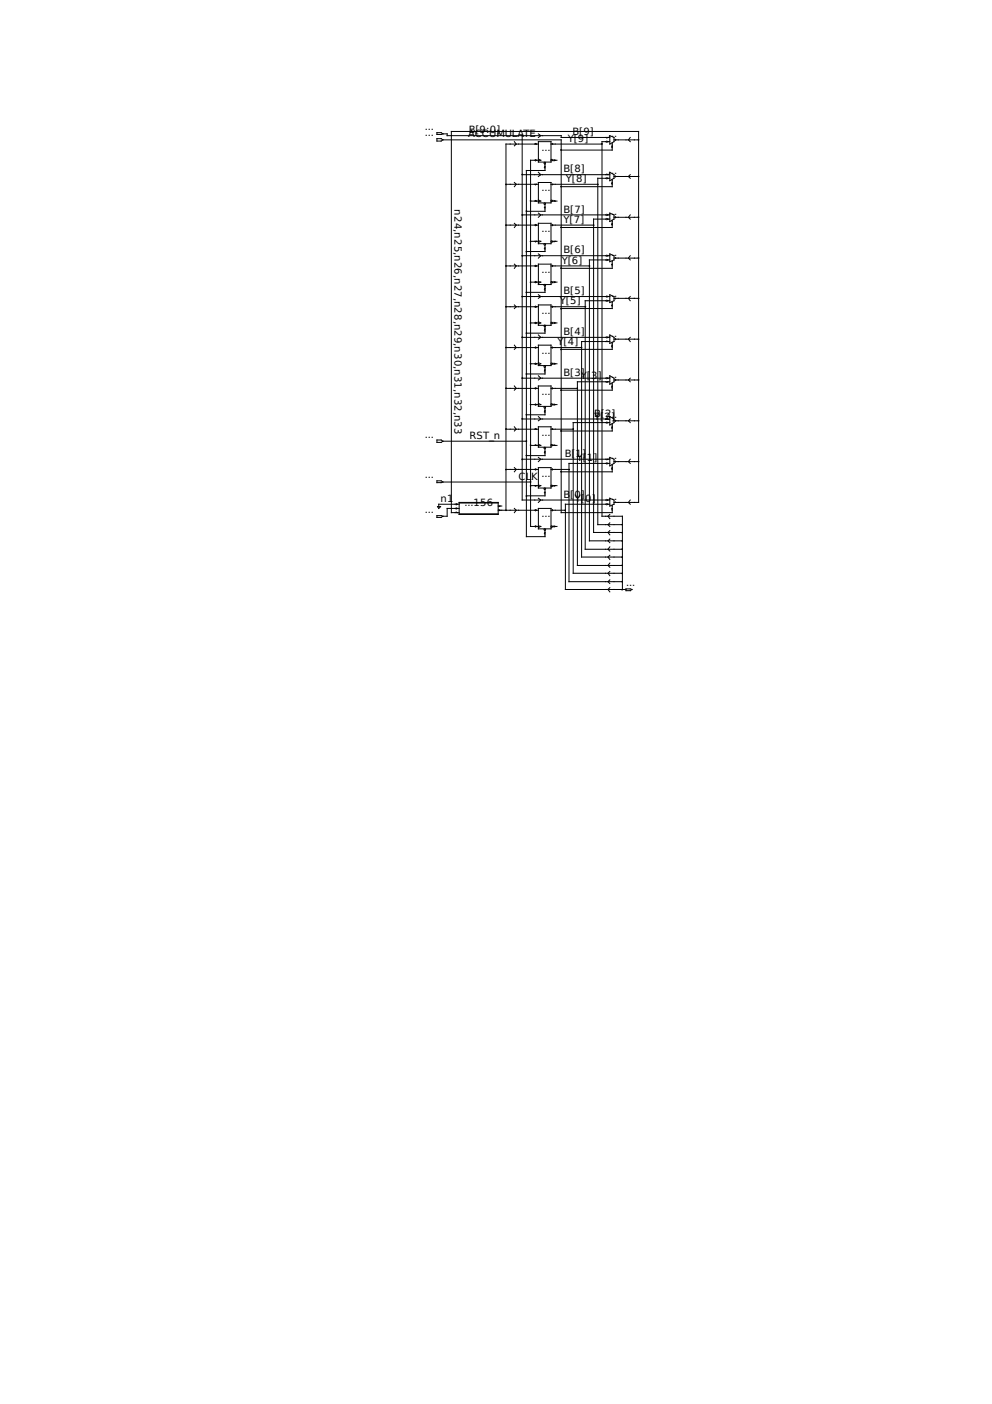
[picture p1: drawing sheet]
<svg xmlns="http://www.w3.org/2000/svg" width="210mm" height="297mm" viewBox="0 0 210 297" stroke-linecap="round" stroke-linejoin="round" font-family="sans-serif">
<g fill="none" stroke="#000" stroke-width=".21">
<path d="M92.5 28.1h.8l.4 .2-1.2 .1zM92.5 29.3h.8l.4 .3-.4 .2h-.8zM93.7 29.6h25v78.9h10.8v-1.6M93.7 28.3h.9v.4h24.1v.4h10.3M107.1 39h6.8M108.8 38.6l.4 .4-.4 .5M108.8 30l.4 .5-.4 .4M110.5 37h18.5M110.5 28.7v77.1h18.5M113.3 33.8l.2 .1-.2 .1M113.3 30.4l.2 .1M113.5 39l-.2 .1"/>
<path d="M113.9 30h2.7v4.3h-2.7zM113.9 38.6h2.7v4.3h-2.7zM113.9 33.7l.5 .2-.5 .1M113.9 28.3l.5 .4-.5 .4M113.9 36.4l.5 .6-.5 .3M113.9 30.5h-6.8v77.5M113.9 33.9h-1.6v77.5h1.6M115.3 34.7v1.4h-3.9v77.4h3.9v-1.4M115.3 35.2l-.1 .2M116.6 39h9.9M116.6 30.5h10.8M116.8 30.4l.2 .1"/>
<path d="M117 33.9h.9M117 39l-.2 .1M117.2 33.8l.3 .1-.3 .1M128.4 29.8l.3 .2-.3 .1M128.4 36.8l.3 .2M128.4 37.6l.3 .1-.3 .1M128.7 29.1l-.3 .1M129 30h-1.6v79.2h4.3v15.5M129 28.7l.9 .4v.9l-.9 .5zM129 36.4l.9 .6v.7l-.9 .5zM129 37.7h-2.5v73.3h5.2M129.5 30.2v1.6h-10.8"/>
<path d="M129.5 38v1.5h-10.8M129.5 30.9l-.1 .2M129.5 38.6l-.1 .3M129.9 29.6h5.2M129.9 37.3h5.2M130.2 29.5l.1 .1-.1 .1M130.2 37.2l.1 .1-.1 .2M133.4 29.1l-.4 .5 .4 .4M133.4 37l-.4 .3 .4 .4M107.1 56.3h6.8M107.1 47.6h6.8M108.8 55.9l.4 .4-.4 .5"/>
<path d="M108.8 47.2l.4 .4-.4 .5M110.5 45.5h18.5M110.5 54.1h18.5M112.3 59.7h1.6M112.3 51.1h1.6M112.3 42.5h1.6M113.3 56.1l.2 .2-.2 .1M113.3 59.6l.2 .1-.2 .1M113.3 42.4l.2 .1M113.3 47.5l.2 .1-.2 .2M113.5 51.1l-.2 .1M113.9 47.2h2.7v4.4h-2.7z"/>
<path d="M113.9 55.9h2.7v4.3h-2.7zM113.9 50.9l.5 .2-.5 .2M113.9 59.6l.5 .1-.5 .2M113.9 42.3l.5 .2-.5 .2M113.9 45.1l.5 .4-.5 .5M113.9 53.7l.5 .4-.5 .5M115.3 43.3v1.4h-3.9M115.3 51.9v1.3h-3.9M115.3 52.5l-.1 .1M115.3 43.8l-.1 .1M116.6 56.3h8.1M116.6 47.6h9"/>
<path d="M116.8 56.1l.2 .2-.2 .1M116.8 47.5l.2 .1-.2 .2M117 59.7h.9M117 51.1h.9M117 42.5h.9M117.2 59.6l.3 .1-.3 .1M117.2 42.4l.3 .1M117.5 51.1l-.3 .1M128.4 45.3l.3 .2-.3 .1M128.4 46.2l.3 .2-.3 .1M128.4 54l.3 .1-.3 .1M128.4 54.9l.3 .1-.3 .1"/>
<path d="M129 45.1l.9 .4v.9l-.9 .5zM129 53.7l.9 .4v.9l-.9 .4zM129 55h-4.3v59.4h7M129 46.4h-3.4v66.2h6.1M129.5 46.6v1.5h-10.8M129.5 55.2v1.6h-10.8M129.5 47.2l-.1 .3M129.5 55.9l-.1 .1M129.9 46h5.2M129.9 54.6h5.2M130.2 45.8l.1 .2-.1 .1M130.2 54.5l.1 .1"/>
<path d="M133.4 45.5l-.4 .5 .4 .4M133.4 54.1l-.4 .5 .4 .4M107.1 73.5h6.8M107.1 64.9h6.8M108.8 73l.4 .5-.4 .4M108.8 64.5l.4 .4-.4 .4M110.5 62.7h18.5M110.5 71.4h18.5M112.3 77h1.6M112.3 68.3h1.6M113.3 73.4l.2 .1-.2 .2M113.3 76.8l.2 .2-.2 .1"/>
<path d="M113.3 64.8l.2 .1-.2 .1M113.3 68.2l.2 .1-.2 .2M113.9 64.5h2.7v4.3h-2.7zM113.9 73h2.7v4.3h-2.7zM113.9 68.1l.5 .2-.5 .3M113.9 76.7l.5 .3-.5 .2M113.9 62.4l.5 .3-.5 .4M113.9 70.9l.5 .5-.5 .4M113.9 79.5l.5 .5-.5 .4M115.3 60.5v1.3h-3.9M115.3 69.1v1.4h-3.9M115.3 77.7v1.4h-3.9"/>
<path d="M115.3 78.2l-.1 .3M115.3 69.6l-.1 .3M115.3 61l-.1 .2M116.6 73.5h6.5M116.6 64.9h7.2M116.8 73.4l.2 .1-.2 .2M116.8 64.8l.2 .1-.2 .1M117 77h.9M117 68.3h.9M117.2 76.8l.3 .2-.3 .1M117.2 68.2l.3 .1-.3 .2M128.4 71.2l.3 .2-.3 .1"/>
<path d="M128.4 79.9l.3 .1-.3 .1M128.4 62.6l.3 .1-.3 .2M128.4 63.5l.3 .1-.3 .2M128.4 72.1l.3 .2M129 62.4l.9 .3v.9l-.9 .4zM129 70.9l.9 .5v.9l-.9 .3zM129 79.5l.9 .5v.8l-.9 .5zM129 72.3h-5.9v45.6h8.6M129 63.6h-5.2v52.6h7.9M129.5 63.9v1.4h-10.8M129.5 72.4v1.5h-10.8M129.5 64.5l-.1 .1"/>
<path d="M129.5 73l-.1 .3M129.9 63.1h5.2M129.9 71.8h5.2M130.2 71.6l.1 .2-.1 .1M130.3 63.1l-.1 .1M133.4 62.7l-.4 .4 .4 .5M133.4 71.4l-.4 .4 .4 .5M92.5 93.1h.8l.4 .2-.4 .3h-.8zM93.7 93.3h17.7M107.1 99.3h6.8M107.1 90.8h6.8M107.1 82.2h6.8"/>
<path d="M108.8 98.9l.4 .4-.4 .5M108.8 90.3l.4 .5-.4 .4M108.8 81.7l.4 .5-.4 .4M110.5 80h18.5M110.5 88.6h18.5M110.5 97.2h18.5M112.3 94.2h1.6M112.3 85.6h1.6M113.3 99.2l.2 .1-.2 .1M113.3 94.1l.2 .1M113.3 90.7l.2 .1M113.3 85.5l.2 .1-.2 .1"/>
<path d="M113.3 82l.2 .2-.2 .1M113.9 81.7h2.7v4.3h-2.7zM113.9 90.3h2.7v4.3h-2.7zM113.9 98.9h2.7v4.4h-2.7zM113.9 85.3l.5 .3-.5 .1M113.9 94l.5 .2-.5 .2M113.9 88.1l.5 .5-.5 .4M113.9 96.8l.5 .4-.5 .5M115.3 86.4v1.4h-3.9M115.3 95v1.4h-3.9M115.3 95.5l-.1 .3M115.3 86.9l-.1 .2"/>
<path d="M116.6 99.3h3.8M116.6 90.8h4.7M116.6 82.2h5.6M116.8 99.2l.2 .1-.2 .1M116.8 90.7l.2 .1M116.8 82l.2 .2-.2 .1M117 94.2h.9M117 85.6h.9M117.2 94.1l.3 .1M117.2 85.5l.3 .1-.3 .1M128.4 88.5l.3 .1M128.4 89.3l.3 .1-.3 .1"/>
<path d="M128.4 97.9l.3 .1-.3 .2M128.7 97.2l-.3 .1M128.7 80.8l-.3 .1M129 88.1l.9 .5v.8l-.9 .5zM129 96.8l.9 .4v.8l-.9 .6zM129 98h-8.6v25.1h11.3M129 89.4h-7.7v31.9h10.4M129 80.8h-6.8v38.8h9.5M129.5 81v1.6h-10.8M129.5 89.7v1M129.5 90.8v.4h-10.8M129.5 98.3v1.5h-10.8"/>
<path d="M129.5 81.7l-.1 .2M129.5 90.3l-.1 .3M129.5 98.9l-.1 .3M129.9 80.4h5.2M129.9 89h5.2M129.9 97.7h5.2M130.2 80.3l.1 .1-.1 .1M130.2 88.9l.1 .1-.1 .2M130.2 97.5l.1 .2-.1 .1M133.4 80l-.4 .4 .4 .4M133.4 88.6l-.4 .4 .4 .4M133.4 97.2l-.4 .5 .4 .3"/>
<path d="M92.5 101.7h.8l.4 .3-1.2 .1zM92.5 109.1l1.2 .1-.4 .3h-.8zM92.6 107.2h.6l-.4 .4zM93.7 102h18.6M96.5 106.6l.3 .1-.3 .1M96.5 107.4l.3 .2-.3 .1M96.5 108.3l.3 .2M97.2 106.3h8.2v2.5h-8.2zM97.2 106.4h8.2M97.2 108.7h8.2M97.2 107.6h-2.6v1.6h-.9M97.2 106.7h-4.4v.5"/>
<path d="M105.4 108h8.5M105.4 107.1h.8M105.5 107.8l.3 .2-.3 .1M105.8 107.1l-.3 .1M108.8 107.6l.4 .4-.4 .5M112.3 102.7h1.6M113.3 107.8l.2 .2-.2 .1M113.3 111.3l.2 .1-.2 .1M113.5 102.7l-.2 .2M113.9 107.6h2.7v4.3h-2.7zM113.9 111.3l.5 .1-.5 .2M113.9 102.6l.5 .1-.5 .3"/>
<path d="M113.9 105.4l.5 .4-.5 .5M115.3 103.6v1.3h-3.9M115.3 112.6l-.1 .3M115.3 104.1l-.1 .2M116.6 108h3M116.8 107.8l.2 .2-.2 .1M117 102.7h.9M117 111.4h.9M117.2 111.3l.3 .1-.3 .1M117.5 102.7l-.3 .2M128.4 105.7l.3 .1-.3 .1M128.4 106.6l.3 .1-.3 .1"/>
<path d="M129 105.4l.9 .4v.9l-.9 .4zM129 106.7h-9.4v18h12.9M129 119.1l-.3 .5 .3 .4M129 117.5l-.3 .4 .3 .5M129 115.7l-.3 .5 .3 .4M129 114l-.3 .4 .3 .4M129 112.3l-.3 .3 .3 .6M129 110.6l-.3 .4 .3 .4M129 108.8l-.3 .4 .3 .5M129.5 107.6l-.1 .1M129.9 106.3h5.2v-78.5h-39.6v80.7h1.7M130.2 106.2l.1 .1"/>
<path d="M133.4 105.8l-.4 .5 .4 .4M129 124.3l-.3 .4 .3 .5M129 122.7l-.3 .4 .3 .3M129 120.9l-.3 .4 .3 .5M132.5 124.6l1.2 .1-.3 .3h-.9z"/>
<circle cx="107.1" cy="39" r=".06"/>
<circle cx="110.5" cy="28.7" r=".06"/>
<circle cx="110.5" cy="36.9" r=".06"/>
<circle cx="115.3" cy="34.5" r=".17"/>
<circle cx="116.7" cy="33.9" r=".17"/>
<circle cx="135.1" cy="29.6" r=".06"/>
<circle cx="135.1" cy="37.3" r=".06"/>
<circle cx="107.1" cy="56.3" r=".06"/>
<circle cx="107.1" cy="47.7" r=".06"/>
<circle cx="110.5" cy="54.1" r=".06"/>
<circle cx="110.5" cy="45.5" r=".06"/>
<circle cx="115.3" cy="43.1" r=".17"/>
<circle cx="115.3" cy="51.7" r=".17"/>
<circle cx="116.7" cy="51.1" r=".17"/>
<circle cx="116.7" cy="59.7" r=".17"/>
<circle cx="116.7" cy="42.5" r=".17"/>
<circle cx="135.1" cy="45.9" r=".06"/>
<circle cx="135.1" cy="54.6" r=".06"/>
<circle cx="107.1" cy="73.5" r=".06"/>
<circle cx="107.1" cy="64.9" r=".06"/>
<circle cx="110.5" cy="80" r=".06"/>
<circle cx="110.5" cy="62.7" r=".06"/>
<circle cx="110.5" cy="71.4" r=".06"/>
<circle cx="115.3" cy="60.3" r=".17"/>
<circle cx="115.3" cy="68.9" r=".17"/>
<circle cx="115.3" cy="77.6" r=".17"/>
<circle cx="116.7" cy="68.3" r=".17"/>
<circle cx="116.7" cy="77" r=".17"/>
<circle cx="135.1" cy="71.8" r=".06"/>
<circle cx="135.1" cy="63.2" r=".06"/>
<circle cx="107.1" cy="90.7" r=".06"/>
<circle cx="107.1" cy="82.1" r=".06"/>
<circle cx="107.1" cy="99.4" r=".06"/>
<circle cx="110.5" cy="97.2" r=".06"/>
<circle cx="110.5" cy="88.6" r=".06"/>
<circle cx="115.3" cy="86.2" r=".17"/>
<circle cx="115.3" cy="94.8" r=".17"/>
<circle cx="116.7" cy="85.6" r=".17"/>
<circle cx="116.7" cy="94.2" r=".17"/>
<circle cx="135.1" cy="80.4" r=".06"/>
<circle cx="135.1" cy="89" r=".06"/>
<circle cx="135.1" cy="97.6" r=".06"/>
<circle cx="107.1" cy="108" r=".06"/>
<circle cx="115.3" cy="112" r=".17"/>
<circle cx="115.3" cy="103.4" r=".17"/>
<circle cx="116.7" cy="111.4" r=".17"/>
<circle cx="116.7" cy="102.8" r=".17"/>
<circle cx="131.6" cy="111" r=".06"/>
<circle cx="131.6" cy="119.6" r=".06"/>
<circle cx="131.6" cy="114.4" r=".06"/>
<circle cx="131.6" cy="117.9" r=".06"/>
<circle cx="131.6" cy="116.2" r=".06"/>
<circle cx="131.6" cy="112.7" r=".06"/>
<circle cx="131.6" cy="121.3" r=".06"/>
<circle cx="131.6" cy="123.1" r=".06"/>
<circle cx="131.6" cy="124.8" r=".06"/>
</g>
<g fill="#000" stroke="#000" stroke-width=".21">
<circle cx="118.7" cy="39.5" r=".06"/>
<circle cx="118.7" cy="31.7" r=".06"/>
<circle cx="126.5" cy="39" r=".06"/>
<circle cx="127.3" cy="30.4" r=".06"/>
<circle cx="111.4" cy="53.3" r=".06"/>
<circle cx="111.4" cy="44.6" r=".06"/>
<circle cx="112.3" cy="51.1" r=".06"/>
<circle cx="112.3" cy="59.7" r=".06"/>
<circle cx="112.3" cy="42.5" r=".06"/>
<circle cx="118.7" cy="48.1" r=".06"/>
<circle cx="118.7" cy="56.7" r=".06"/>
<circle cx="124.7" cy="56.3" r=".06"/>
<circle cx="125.6" cy="47.7" r=".06"/>
<circle cx="111.4" cy="79.1" r=".06"/>
<circle cx="111.4" cy="70.5" r=".06"/>
<circle cx="111.4" cy="61.9" r=".06"/>
<circle cx="112.3" cy="77" r=".06"/>
<circle cx="112.3" cy="68.3" r=".06"/>
<circle cx="118.7" cy="73.9" r=".06"/>
<circle cx="118.7" cy="65.3" r=".06"/>
<circle cx="123" cy="73.5" r=".06"/>
<circle cx="123.9" cy="64.9" r=".06"/>
<circle cx="111.4" cy="87.7" r=".06"/>
<circle cx="111.4" cy="93.3" r=".06"/>
<circle cx="111.4" cy="96.3" r=".06"/>
<circle cx="112.3" cy="85.6" r=".06"/>
<circle cx="112.3" cy="94.2" r=".06"/>
<circle cx="118.7" cy="91.2" r=".06"/>
<circle cx="118.7" cy="82.6" r=".06"/>
<circle cx="118.7" cy="99.8" r=".06"/>
<circle cx="120.4" cy="99.4" r=".06"/>
<circle cx="121.3" cy="90.7" r=".06"/>
<circle cx="122.2" cy="82.1" r=".06"/>
<circle cx="111.4" cy="105" r=".06"/>
<circle cx="112.3" cy="101.9" r=".06"/>
<circle cx="112.3" cy="102.8" r=".06"/>
<circle cx="119.6" cy="108" r=".06"/>
</g>
<g font-size="2.1">
<text x="89.9" y="28.8">...</text>
<text x="89.9" y="27.6">...</text>
<text x="99.1" y="29.1">ACCUMULA</text>
<text x="99.2" y="28.2">B[9:0]</text>
<text x="110.7" y="29.1">TE</text>
<text x="120.1" y="30">Y[9]</text>
<text x="121.2" y="28.6">B[9]</text>
<text x="128.7" y="29.1">...</text>
<text x="114.6" y="31.9">...</text>
<text x="114.6" y="40.5">...</text>
<text x="119.3" y="36.4">B[8]</text>
<text x="119.8" y="38.5">Y[8]</text>
<text x="128.7" y="36.8">...</text>
<text x="96.1" y="44.3" transform="rotate(90 96.1 44.3)">n24,n25,n26,n27,n28,n29,n30,n31,n32,n33</text>
<text x="119.3" y="45">B[7]</text>
<text x="119.3" y="47.1">Y[7]</text>
<text x="128.7" y="45.5">...</text>
<text x="114.6" y="49.1">...</text>
<text x="119.3" y="53.6">B[6]</text>
<text x="114.6" y="57.8">...</text>
<text x="118.9" y="55.8">Y[6]</text>
<text x="128.7" y="54.1">...</text>
<text x="118.5" y="64.4">Y[5]</text>
<text x="119.3" y="62.2">B[5]</text>
<text x="128.7" y="62.7">...</text>
<text x="114.6" y="66.4">...</text>
<text x="119.3" y="70.9">B[4]</text>
<text x="128.7" y="71.2">...</text>
<text x="114.6" y="74.9">...</text>
<text x="118" y="73">Y</text>
<text x="119.3" y="73">[4]</text>
<text x="114.6" y="83.6">...</text>
<text x="119.3" y="79.5">B[3]</text>
<text x="122.9" y="80.3">Y</text>
<text x="124.2" y="80.3">[</text>
<text x="125.1" y="80.3">3]</text>
<text x="128.7" y="79.9">...</text>
<text x="125.7" y="88.1">B[</text>
<text x="125.7" y="88.9">Y</text>
<text x="127" y="88.9">[</text>
<text x="127.9" y="88.9">2..].</text>
<text x="128" y="88.1">2]</text>
<text x="89.9" y="92.6">...</text>
<text x="99.3" y="92.8">RST_n</text>
<text x="114.6" y="92.2">...</text>
<text x="89.9" y="101.2">...</text>
<text x="109.7" y="101.5">CL</text>
<text x="112.4" y="101.5">K</text>
<text x="114.6" y="100.8">...</text>
<text x="119.5" y="96.6">B[</text>
<text x="121.8" y="96.6">1</text>
<text x="122" y="97.5">Y</text>
<text x="123.2" y="96.6">]</text>
<text x="123.3" y="97.5">[</text>
<text x="124.2" y="97.5">1]</text>
<text x="128.7" y="97.2">...</text>
<text x="93.2" y="106.2">n1</text>
<text x="98.3" y="107.1">...156</text>
<text x="119.3" y="105.3">B</text>
<text x="120.6" y="105.3">[</text>
<text x="121.5" y="105.3">0]</text>
<text x="121.7" y="106.2">Y[0</text>
<text x="125.2" y="106.2">]</text>
<text x="128.7" y="105.8">...</text>
<text x="89.9" y="108.6">...</text>
<text x="114.6" y="109.5">...</text>
<text x="132.5" y="124.1">...</text>
</g>
</svg>
